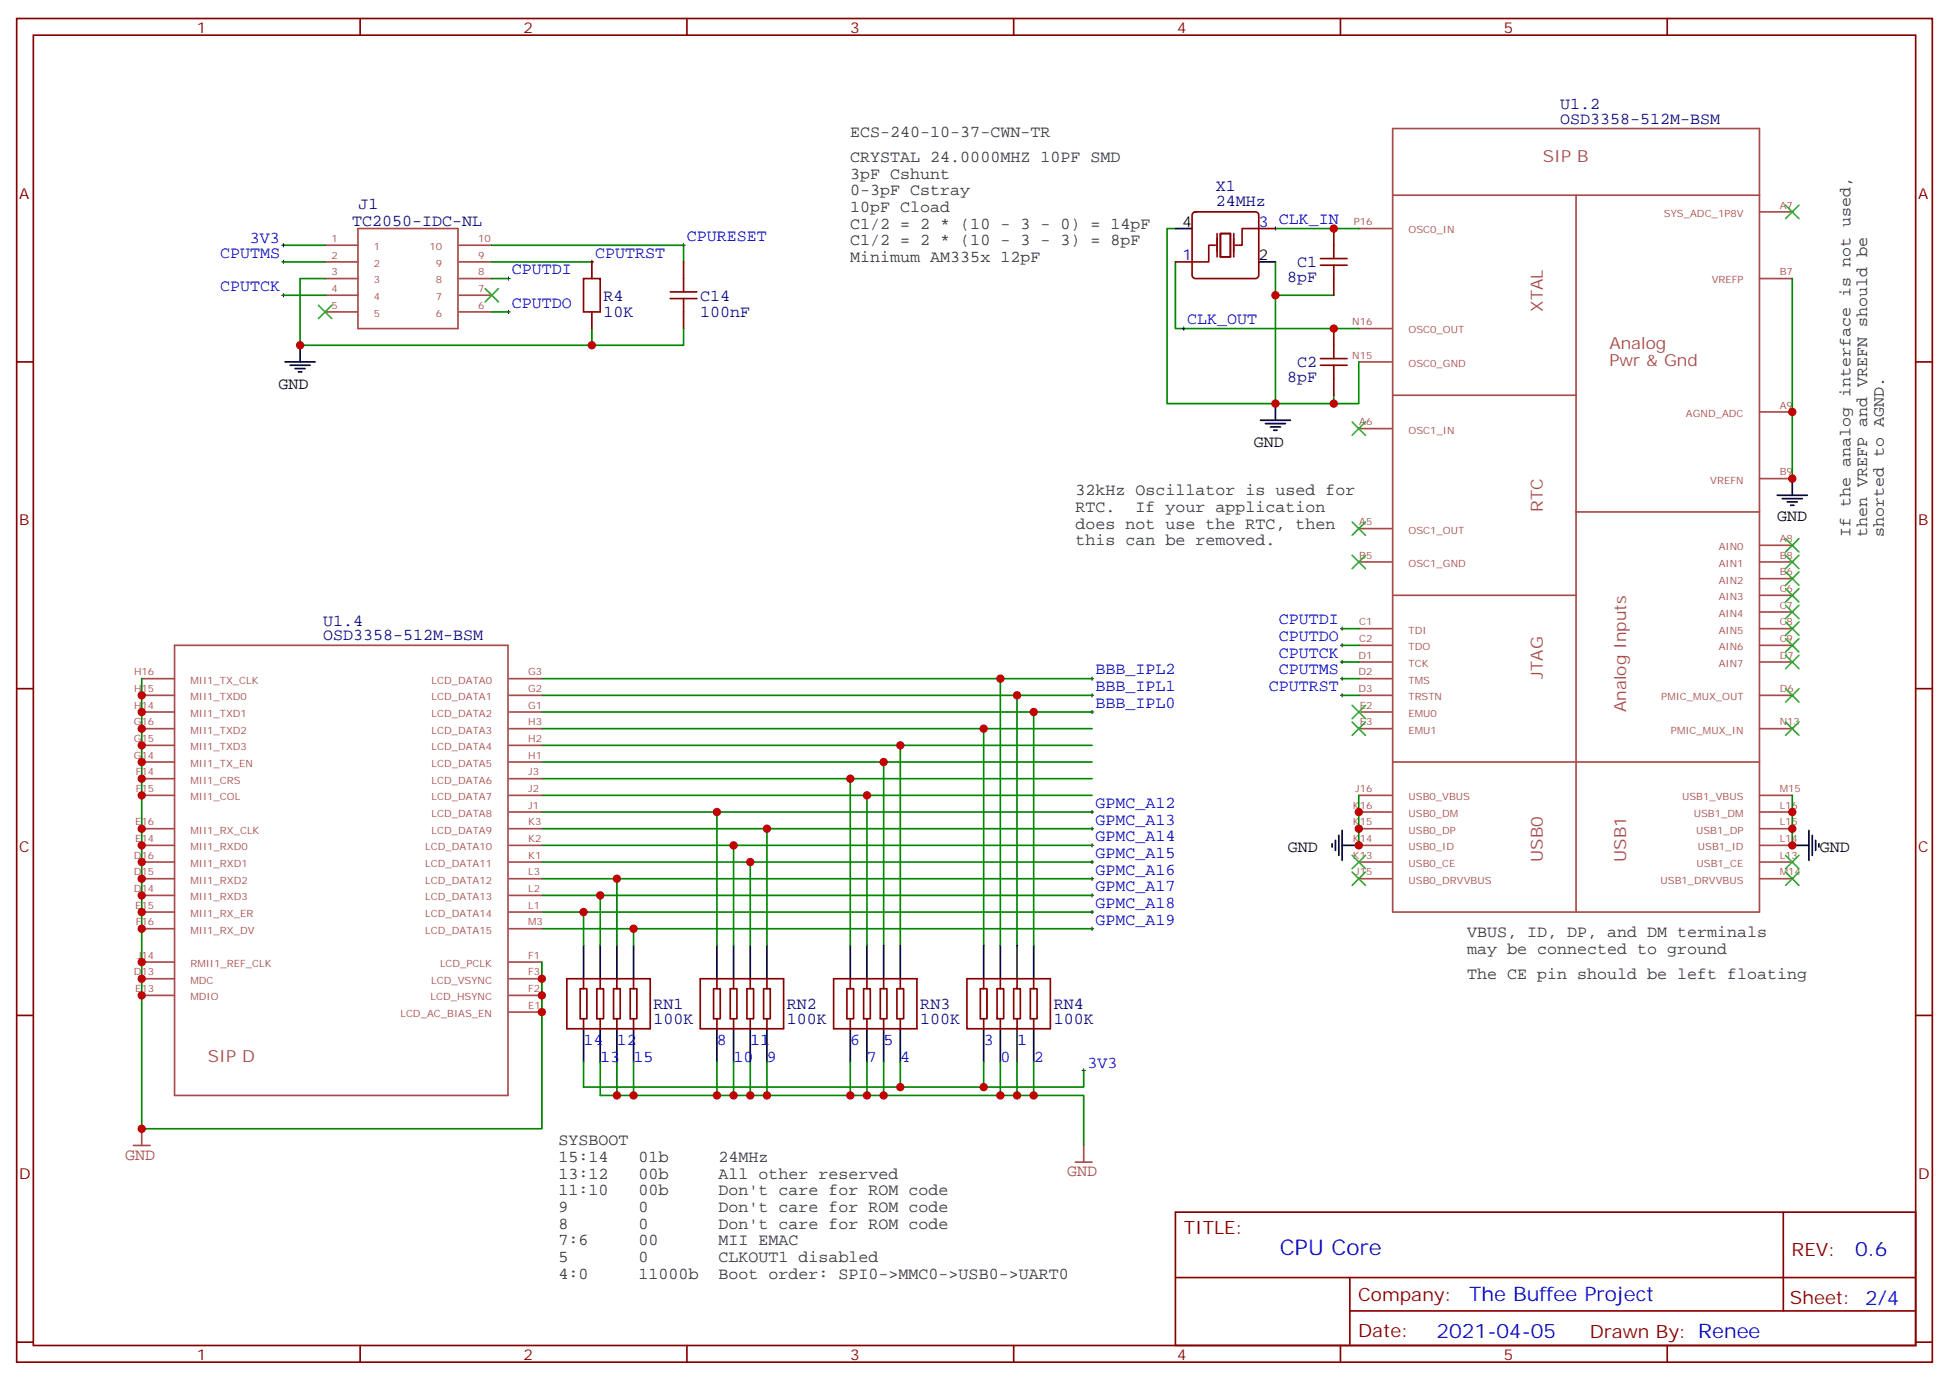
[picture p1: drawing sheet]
<svg xmlns="http://www.w3.org/2000/svg" width="412mm" height="292mm" viewBox="0 0 412 292" stroke-linecap="round" stroke-linejoin="round" font-family="sans-serif">
<g fill="none" stroke="#870000" stroke-width=".35">
<path d="M3.5 3.9h405.4v284.4h-405.4zM7.1 7.4h398.2v277.3h-398.2zM76.2 3.9v3.5M145.3 3.9v3.5M214.5 3.9v3.5M283.6 3.9v3.5M352.8 3.9v3.5M125.2 55.4v3.5M144.6 55.4v3.5M248.7 55.4h3.5M252.5 45l.4-.2h12.7a.71 .71 0 0 1 .7 .7v12.7a.76 .76 0 0 1-.7 .7h-12.7a.76 .76 0 0 1-.7-.7v-12.7zM266.3 48.4h3.6"/>
<path d="M282.2 48.4v3.5M282.2 58.9v3.6M3.5 76.6h3.6M125.2 66v3.5M144.6 66v3.5M282.2 69.5v3.6M405.3 76.6h3.6M282.2 80.1v3.5M3.5 145.7h3.6M405.3 145.7h3.6M3.5 214.9h3.6M119.9 207.1h17.7v10.6h-17.7z"/>
<path d="M122.8 209.2h1.4v6.4h-1.4zM123.5 207.1v2.1M123.5 215.6v2.1M126.3 209.2h1.4v6.4h-1.4zM127 207.1v2.1M127 215.6v2.1M129.8 209.2h1.4v6.4h-1.4zM130.5 207.1v2.1M130.5 215.6v2.1M133.3 209.2h1.5v6.4h-1.5zM134.1 207.1v2.1M134.1 215.6v2.1"/>
<path d="M148.2 207.1h17.6v10.6h-17.6zM151 209.2h1.4v6.4h-1.4zM151.7 207.1v2.1M151.7 215.6v2.1M154.5 209.2h1.4v6.4h-1.4zM155.2 207.1v2.1M155.2 215.6v2.1M158 209.2h1.5v6.4h-1.5zM158.7 207.1v2.1M158.7 215.6v2.1M161.6 209.2h1.4v6.4h-1.4zM162.3 207.1v2.1"/>
<path d="M162.3 215.6v2.1M176.4 207.1h17.6v10.6h-17.6zM179.2 209.2h1.4v6.4h-1.4zM179.9 207.1v2.1M179.9 215.6v2.1M182.7 209.2h1.4v6.4h-1.4zM183.4 207.1v2.1M183.4 215.6v2.1M186.3 209.2h1.4v6.4h-1.4zM187 207.1v2.1M187 215.6v2.1M189.8 209.2h1.4v6.4h-1.4z"/>
<path d="M190.5 207.1v2.1M190.5 215.6v2.1M204.6 207.1h17.6v10.6h-17.6zM207.4 209.2h1.4v6.4h-1.4zM208.1 207.1v2.1M208.1 215.6v2.1M211 209.2h1.4v6.4h-1.4zM211.7 207.1v2.1M211.7 215.6v2.1M214.5 209.2h1.4v6.4h-1.4zM215.2 207.1v2.1M215.2 215.6v2.1"/>
<path d="M218 209.2h1.4v6.4h-1.4zM218.7 207.1v2.1M218.7 215.6v2.1M405.3 214.9h3.6M248.7 256.5h156.6v28.2h-156.6zM377.3 256.5v20.9M248.7 270.4h156.5M285.6 277.4h119.6M285.6 270.4v14.1M3.5 284h3.6M76.2 284.7v3.6M145.3 284.7v3.6"/>
<path d="M214.5 284.7v3.6M283.6 284.7v3.6M352.8 284.7v3.6M405.3 284h3.6"/>
</g>
<g fill="none" stroke="#000" stroke-width=".21">
<path d="M59.6 55.4h.7M59.6 51.9h.7M60 51.5v.7M60 55.1v.7M107.2 58.9h.7M107.6 58.6v.7M124.9 55.4h.7M125.2 55.1v.7M144.3 51.9h.7M144.6 51.5v.7M269.5 48.4h.7M269.9 48v.7"/>
<path d="M59.6 62.5h.7M60 62.1v.7M107.2 66h.7M107.6 65.7v.7M250.1 69.5h.7M250.5 69.2v.7M283.6 133h.7M283.6 136.6h.7M284 132.7v.7M284 136.2v.7M284 139.7v.7M230.7 143.6h.7"/>
<path d="M230.7 147.1h.7M230.7 150.7h.7M231.1 143.3v.7M231.1 146.8v.7M231.1 150.3v.7M283.6 143.6h.7M283.6 140.1h.7M283.6 147.1h.7M284 143.3v.7M284 146.8v.7M230.7 171.8h.7M230.7 175.4h.7"/>
<path d="M230.7 178.9h.7M231.1 171.5v.7M231.1 175v.7M231.1 178.5v.7M230.7 182.4h.7M230.7 185.9h.7M230.7 189.5h.7M230.7 193h.7M230.7 196.5h.7M231.1 182.1v.7M231.1 185.6v.7M231.1 189.1v.7"/>
<path d="M231.1 192.7v.7M231.1 196.2v.7M229 226.5h.7M229.3 226.2v.7"/>
</g>
<g fill="none" stroke="#a64a4a" stroke-width=".35">
<path d="M294.7 27.2h77.6v165.8h-77.6zM68.8 58.9h6.9M68.8 51.9h6.9M68.8 55.4h6.9M75.7 48.4h21.2v21.1h-21.2zM97.1 58.9h7M97.1 51.9h7M97.1 55.4h7M287.5 48.4h7M294.7 41.3h77.6M333.5 41.3v151.7M372.3 58.9h6.9"/>
<path d="M372.3 44.8h6.9M68.8 62.5h6.9M68.8 66h6.9M97.1 62.5h7M97.1 66h7M287.5 76.6h7M287.5 69.5h7M287.5 90.7h7M294.7 83.6h38.8M372.3 87.2h6.9M287.5 118.9h7M287.5 111.9h7"/>
<path d="M333.5 108.3h38.8M372.3 115.4h6.9M372.3 118.9h6.9M372.3 101.3h6.9M36.9 136.6h70.6v95.2h-70.6zM287.5 133h7M287.5 136.6h7M294.7 126h38.8M372.3 122.4h6.9M372.3 126h6.9M372.3 129.5h6.9M372.3 133h6.9"/>
<path d="M372.3 136.6h6.9M30 150.7h6.9M30 154.2h6.9M30 143.6h6.9M30 147.1h6.9M30 157.7h6.9M107.7 150.7h7M107.7 154.2h7M107.7 143.6h7M107.7 147.1h7M107.7 157.7h7M287.5 140.1h7"/>
<path d="M287.5 150.7h7M287.5 154.2h7M287.5 143.6h7M287.5 147.1h7M372.3 140.1h6.9M372.3 154.2h6.9M372.3 147.1h6.9M30 175.4h6.9M30 178.9h6.9M30 168.3h6.9M30 161.3h6.9M30 164.8h6.9"/>
<path d="M107.7 171.8h7M107.7 175.4h7M107.7 178.9h7M107.7 168.3h7M107.7 161.3h7M107.7 164.8h7M287.5 171.8h7M287.5 175.4h7M287.5 178.9h7M287.5 168.3h7M294.7 161.3h77.6M372.3 171.8h6.9"/>
<path d="M372.3 175.4h6.9M372.3 178.9h6.9M372.3 168.3h6.9M30 193h6.9M30 182.4h6.9M30 185.9h6.9M30 196.5h6.9M30 189.5h6.9M107.7 193h7M107.7 182.4h7M107.7 185.9h7M107.7 196.5h7"/>
<path d="M107.7 189.5h7M287.5 182.4h7M287.5 185.9h7M372.3 182.4h6.9M372.3 185.9h6.9M30 203.6h6.9M30 210.6h6.9M30 207.1h6.9M107.7 203.6h7M107.7 214.2h7M107.7 210.6h7M107.7 207.1h7"/>
<path d="M30 238.9v3.5M28.2 242.4h3.5M227.5 245.9h3.6M229.3 242.4v3.5"/>
</g>
<g fill="none" stroke="#008700" stroke-width=".35">
<path d="M60 51.9h8.8M60 55.4h8.8M68.8 58.9h-5.3v14.2h61.7v-3.6M104.1 51.9h40.5v3.5M104.1 55.4h21.1M104.1 58.9h3.5M248.7 55.4v14.1h38.8M248.7 48.4h-1.8v37h23M269.9 55.4v7.1M269.9 48.4h17.6M379.2 58.9v42.4M60 62.5h8.8"/>
<path d="M104.1 66h3.5M144.6 69.5v3.6h-19.4M282.2 62.5h-12.3v22.9h17.6v-8.8M282.2 83.6v1.8M284 136.6h3.5M284 133h3.5M30 143.6v95.3h84.7v-35.3M114.7 147.1h116.4M114.7 143.6h116.4M114.7 150.7h116.4M114.7 157.7h116.4M114.7 154.2h116.4"/>
<path d="M190.5 157.7v42.4M208.1 154.2v45.9M211.7 143.6v56.5M215.2 147.1v53M218.7 150.7v49.4M284 147.1h3.5M284 140.1h3.5M284 143.6h3.5M114.7 168.3h116.4M114.7 164.8h116.4M114.7 175.4h116.4M114.7 178.9h116.4"/>
<path d="M114.7 161.3h116.4M114.7 171.8h116.4M151.7 171.8v28.3M155.2 178.9v21.2M162.3 175.4v24.7M179.9 164.8v35.3M183.4 168.3v31.8M187 161.3v38.8M287.5 168.3v10.6M379.2 168.3v10.6M114.7 196.5h116.4M114.7 193h116.4"/>
<path d="M114.7 189.5h116.4M114.7 185.9h116.4M114.7 182.4h116.4M123.5 193v7.1M127 189.5v10.6M130.5 185.9v14.2M134.1 196.5v3.6M158.7 182.4v17.7M123.5 224.8v5.2h105.8v-3.5M127 224.8v7h102.3v10.6M130.5 224.8v7M134.1 224.8v7"/>
<path d="M151.7 224.8v7M155.2 224.8v7M158.7 224.8v7M162.3 224.8v7M179.9 224.8v7M183.4 224.8v7M187 224.8v7M190.5 224.8v5.2M208.1 224.8v5.2M211.7 224.8v7M215.2 224.8v7M218.7 224.8v7"/>
</g>
<g fill="none" stroke="#3c3" stroke-width=".35">
<path d="M377.8 43.4l2.8 2.8M380.6 43.4l-2.8 2.8M67.4 64.6l2.8 2.8M70.2 64.6l-2.8 2.8M102.7 61.1l2.8 2.8M105.5 61.1l-2.8 2.8M286.1 89.3l2.8 2.8M288.9 89.3l-2.8 2.8M286.1 110.5l2.8 2.8M286.1 117.5l2.8 2.8M288.9 110.5l-2.8 2.8M288.9 117.5l-2.8 2.8"/>
<path d="M377.8 114l2.8 2.8M377.8 117.5l2.8 2.8M380.6 114l-2.8 2.8M380.6 117.5l-2.8 2.8M377.8 121l2.8 2.9M377.8 124.6l2.8 2.8M377.8 128.1l2.8 2.8M377.8 131.6l2.8 2.8M377.8 135.1l2.8 2.9M377.8 138.7l2.8 2.8M380.6 121l-2.8 2.9M380.6 124.6l-2.8 2.8"/>
<path d="M380.6 128.1l-2.8 2.8M380.6 131.6l-2.8 2.8M380.6 135.1l-2.8 2.9M380.6 138.7l-2.8 2.8M286.1 149.3l2.8 2.8M286.1 152.8l2.8 2.8M288.9 149.3l-2.8 2.8M288.9 152.8l-2.8 2.8M377.8 145.7l2.8 2.9M377.8 152.8l2.8 2.8M380.6 145.7l-2.8 2.9M380.6 152.8l-2.8 2.8"/>
<path d="M286.1 181l2.8 2.8M286.1 184.5l2.8 2.9M288.9 181l-2.8 2.8M288.9 184.5l-2.8 2.9M377.8 184.5l2.8 2.9M377.8 181l2.8 2.8M380.6 184.5l-2.8 2.9M380.6 181l-2.8 2.8"/>
</g>
<g fill="none" stroke="#000" stroke-width=".35">
<path d="M248.7 48.4h3.5M266.3 55.4h3.6M60.3 76.6h6.4M61.4 77.3h4.2M62.4 78h2.2M63.1 78.7h.8M63.5 73.1v3.5M266.7 88.9h6.3M267.8 89.6h4.2M268.8 90.3h2.1M269.5 91.1h.7M269.9 85.4v3.5"/>
<path d="M376.1 104.8h6.3M377.1 105.5h4.3M378.2 106.2h2.1M378.9 106.9h.7M379.2 101.3v3.5M281.9 178.5v.7M282.6 177.8v2.2M283.3 176.8v4.2M284 178.9h3.5M284 175.7v6.4M379.2 178.9h3.6M382.8 175.7v6.4"/>
<path d="M383.5 176.8v4.2M384.2 177.8v2.2M384.9 178.5v.7M123.5 200.1v7M123.5 217.7v7.1M127 200.1v7M127 217.7v7.1M130.5 200.1v7M130.5 217.7v7.1M134.1 200.1v7M134.1 217.7v7.1M151.7 200.1v7"/>
<path d="M151.7 217.7v7.1M155.2 200.1v7M155.2 217.7v7.1M158.7 200.1v7M158.7 217.7v7.1M162.3 200.1v7M162.3 217.7v7.1M179.9 200.1v7M179.9 217.7v7.1M183.4 200.1v7M183.4 217.7v7.1M187 200.1v7"/>
<path d="M187 217.7v7.1M190.5 200.1v7M190.5 217.7v7.1M208.1 200.1v7M208.1 217.7v7.1M211.7 200.1v7M211.7 217.7v7.1M215.2 200.1v7M215.2 217.7v7.1M218.7 200.1v7M218.7 217.7v7.1"/>
</g>
<g fill="none" stroke="#a10000" stroke-width=".35">
<path d="M123.5 58.9h3.5v7.1h-3.5zM144.6 58.9v2.9M279.4 54.7h5.6M279.4 56.1h5.6M282.2 51.9v2.8M282.2 56.1v2.8M141.8 63.2h5.7M141.8 61.8h5.7M144.6 63.2v2.8M279.4 75.9h5.6M279.4 77.3h5.6M282.2 73.1v2.8"/>
<path d="M282.2 77.3v2.8"/>
</g>
<path d="M257.2 51.9h-1.4v3.5h-3.6M257.5 49.4v5M258.2 49.4h2.1v5h-2.1zM261.1 49.4v5M266.3 48.4h-3.5v3.5h-1.4" fill="none" stroke="#870012" stroke-width=".35"/>
<g fill="#c00">
<circle cx="379.2" cy="87.2" r=".88"/>
<circle cx="379.2" cy="101.3" r=".88"/>
<circle cx="287.5" cy="171.8" r=".88"/>
<circle cx="287.5" cy="175.4" r=".88"/>
<circle cx="379.2" cy="178.9" r=".88"/>
<circle cx="379.2" cy="171.8" r=".88"/>
<circle cx="379.2" cy="175.4" r=".88"/>
<circle cx="287.5" cy="178.9" r=".88"/>
<circle cx="215.2" cy="147.1" r=".88"/>
<circle cx="208.1" cy="154.2" r=".88"/>
<circle cx="190.5" cy="157.7" r=".88"/>
<circle cx="187" cy="161.3" r=".88"/>
<circle cx="134.1" cy="196.5" r=".88"/>
<circle cx="130.5" cy="185.9" r=".88"/>
<circle cx="127" cy="189.5" r=".88"/>
<circle cx="123.5" cy="193" r=".88"/>
<circle cx="151.7" cy="171.8" r=".88"/>
<circle cx="183.4" cy="168.3" r=".88"/>
<circle cx="179.9" cy="164.8" r=".88"/>
<circle cx="218.7" cy="150.7" r=".88"/>
<circle cx="211.7" cy="143.6" r=".88"/>
<circle cx="134.1" cy="231.8" r=".88"/>
<circle cx="130.5" cy="231.8" r=".88"/>
<circle cx="162.3" cy="231.8" r=".88"/>
<circle cx="158.8" cy="231.8" r=".88"/>
<circle cx="155.2" cy="231.8" r=".88"/>
<circle cx="151.7" cy="231.8" r=".88"/>
<circle cx="183.4" cy="231.8" r=".88"/>
<circle cx="179.9" cy="231.8" r=".88"/>
<circle cx="187" cy="231.8" r=".88"/>
<circle cx="190.5" cy="230" r=".88"/>
<circle cx="208.1" cy="230" r=".88"/>
<circle cx="211.7" cy="231.8" r=".88"/>
<circle cx="215.2" cy="231.8" r=".88"/>
<circle cx="218.7" cy="231.8" r=".88"/>
<circle cx="155.2" cy="178.9" r=".88"/>
<circle cx="158.8" cy="182.4" r=".88"/>
<circle cx="162.3" cy="175.4" r=".88"/>
<circle cx="269.9" cy="85.4" r=".88"/>
<circle cx="282.2" cy="85.4" r=".88"/>
<circle cx="269.9" cy="62.5" r=".88"/>
<circle cx="282.2" cy="48.4" r=".88"/>
<circle cx="282.2" cy="69.5" r=".88"/>
<circle cx="30" cy="168.3" r=".88"/>
<circle cx="30" cy="164.8" r=".88"/>
<circle cx="30" cy="203.6" r=".88"/>
<circle cx="30" cy="193" r=".88"/>
<circle cx="30" cy="161.3" r=".88"/>
<circle cx="30" cy="196.5" r=".88"/>
<circle cx="30" cy="157.7" r=".88"/>
<circle cx="30" cy="154.2" r=".88"/>
<circle cx="30" cy="150.7" r=".88"/>
<circle cx="30" cy="147.1" r=".88"/>
<circle cx="30" cy="182.4" r=".88"/>
<circle cx="30" cy="185.9" r=".88"/>
<circle cx="30" cy="189.5" r=".88"/>
<circle cx="30" cy="175.4" r=".88"/>
<circle cx="114.7" cy="214.2" r=".88"/>
<circle cx="114.7" cy="210.6" r=".88"/>
<circle cx="114.7" cy="207.1" r=".88"/>
<circle cx="30" cy="178.9" r=".88"/>
<circle cx="30" cy="210.6" r=".88"/>
<circle cx="30" cy="207.1" r=".88"/>
<circle cx="30" cy="238.9" r=".88"/>
<circle cx="63.5" cy="73.1" r=".88"/>
<circle cx="125.2" cy="73.1" r=".88"/>
</g>
<text font-size="4.6" fill="#00f" x="270.8" y="265.5">CPU Core</text>
<g font-size="4.2" fill="#00f">
<text x="392.5" y="265.8">0.6</text>
<text x="310.9" y="275.3">The Buffee Project</text>
<text x="304" y="283.1">2021-04-05</text>
</g>
<g font-size="3.9" fill="#800">
<text x="250.5" y="261.1">TITLE:</text>
<text x="379.1" y="265.8">REV:</text>
<text x="287.4" y="275.3">Company:</text>
<text x="378.7" y="275.9">Sheet: 2/4</text>
<text x="287.4" y="283">Date:</text>
<text x="336.4" y="283.1">Drawn By: Renee</text>
</g>
<g font-size="3.5" fill="#000080">
<text x="330.1" y="23">U1.2</text>
<text x="330.1" y="26.1">OSD3358-512M-BSM</text>
<text x="257.3" y="40.4">X1</text>
<text x="74.5" y="47.7">TC2050-IDC-NL</text>
<text x="75.9" y="44.2">J1</text>
<text x="257.3" y="43.6">24MHz</text>
<text x="272.3" y="59.7">8pF</text>
<text x="274.5" y="56.6">C1</text>
<text x="127.7" y="63.6">R4</text>
<text x="148.2" y="63.6">C14</text>
<text x="127.7" y="67.1">10K</text>
<text x="148.2" y="67.1">100nF</text>
<text x="274.5" y="77.7">C2</text>
<text x="272.3" y="80.9">8pF</text>
<text x="68.4" y="135.5">OSD3358-512M-BSM</text>
<text x="68.4" y="132.4">U1.4</text>
<text x="138.3" y="213.5">RN1</text>
<text x="166.5" y="213.5">RN2</text>
<text x="194.7" y="213.5">RN3</text>
<text x="223" y="213.5">RN4</text>
<text x="138.3" y="216.8">100K</text>
<text x="166.5" y="216.8">100K</text>
<text x="194.7" y="216.8">100K</text>
<text x="223" y="216.8">100K</text>
</g>
<g font-size="3.5" fill="#333">
<text x="179.9" y="29">ECS-240-10-37-CWN-TR</text>
<text x="179.9" y="34.3">CRYSTAL 24.0000MHZ 10PF SMD</text>
<text x="179.9" y="37.8">3pF Cshunt</text>
<text x="179.9" y="41.3">0-3pF Cstray</text>
<text x="179.9" y="44.8">10pF Cload</text>
<text x="179.9" y="48.4">C1/2 = 2 * (10 - 3 - 0) = 14pF</text>
<text x="179.9" y="51.9">C1/2 = 2 * (10 - 3 - 3) = 8pF</text>
<text x="179.9" y="55.4">Minimum AM335x 12pF</text>
<text x="227.5" y="104.8">32kHz Oscillator is used for</text>
<text x="227.5" y="108.3">RTC.</text>
<text x="227.5" y="111.9">does not use the RTC, then</text>
<text x="240.2" y="108.3">If your application</text>
<text x="391.6" y="113.6" transform="rotate(-90 391.6 113.6)">If the analog interface is not used,</text>
<text x="395.1" y="113.6" transform="rotate(-90 395.1 113.6)">then VREFP and VREFN should be</text>
<text x="398.6" y="113.6" transform="rotate(-90 398.6 113.6)">shorted to AGND.</text>
<text x="227.5" y="115.4">this can be removed.</text>
<text x="310.4" y="198.3">VBUS, ID, DP, and DM terminals</text>
<text x="310.4" y="201.8">may be connected to ground</text>
<text x="310.4" y="207.1">The CE pin should be left floating</text>
<text x="118.2" y="242.4">SYSBOOT</text>
<text x="118.2" y="245.9">15:14</text>
<text x="135.1" y="245.9">01b</text>
<text x="152" y="245.9">24MHz</text>
<text x="118.2" y="249.4">13:12</text>
<text x="135.1" y="249.4">00b</text>
<text x="152" y="249.4">All other reserved</text>
<text x="118.2" y="253">11:10</text>
<text x="118.2" y="256.5">9</text>
<text x="135.1" y="253">00b</text>
<text x="135.1" y="256.5">0</text>
<text x="152" y="253">Don't care for ROM code</text>
<text x="152" y="256.5">Don't care for ROM code</text>
<text x="118.2" y="260">8</text>
<text x="118.2" y="263.6">7:6</text>
<text x="135.1" y="260">0</text>
<text x="135.1" y="263.6">00</text>
<text x="152" y="260">Don't care for ROM code</text>
<text x="152" y="263.6">MII EMAC</text>
<text x="118.2" y="267.1">5</text>
<text x="135.1" y="267.1">0</text>
<text x="152" y="267.1">CLKOUT1 disabled</text>
<text x="118.2" y="270.6">4:0</text>
<text x="135.1" y="270.6">11000b</text>
<text x="152" y="270.6">Boot order: SPI0-&gt;MMC0-&gt;USB0-&gt;UART0</text>
</g>
<g font-size="3.5" fill="#a54b4b">
<text x="326.4" y="34.3">SIP B</text>
<text x="326.4" y="66" transform="rotate(-90 326.4 66)">XTAL</text>
<text x="340.5" y="73.9">Analog</text>
<text x="340.5" y="77.4">Pwr &amp; Gnd</text>
<text x="326.4" y="108.3" transform="rotate(-90 326.4 108.3)">RTC</text>
<text x="326.4" y="143.6" transform="rotate(-90 326.4 143.6)">JTAG</text>
<text x="344.1" y="150.7" transform="rotate(-90 344.1 150.7)">Analog Inputs</text>
<text x="326.4" y="182.4" transform="rotate(-90 326.4 182.4)">USB0</text>
<text x="344.1" y="182.4" transform="rotate(-90 344.1 182.4)">USB1</text>
<text x="44" y="224.8">SIP D</text>
<text x="26.5" y="245.4">GND</text>
<text x="225.8" y="249">GND</text>
</g>
<g font-size="3.5" fill="#00f">
<text x="52.8" y="51.4">3V3</text>
<text x="145.3" y="51">CPURESET</text>
<text x="46.6" y="54.5">CPUTMS</text>
<text x="108.3" y="58.1">CPUTDI</text>
<text x="125.9" y="54.5">CPUTRST</text>
<text x="46.6" y="61.6">CPUTCK</text>
<text x="108.3" y="65.1">CPUTDO</text>
<text x="251.2" y="68.7">CLK_OUT</text>
<text x="270.6" y="132.2">CPUTDI</text>
<text x="270.6" y="135.7">CPUTDO</text>
<text x="231.8" y="142.7">BBB_IPL2</text>
<text x="270.6" y="142.7">CPUTMS</text>
<text x="270.6" y="139.2">CPUTCK</text>
<text x="231.8" y="146.3">BBB_IPL1</text>
<text x="231.8" y="149.8">BBB_IPL0</text>
<text x="268.5" y="146.3">CPUTRST</text>
<text x="231.8" y="171">GPMC_A12</text>
<text x="231.8" y="174.5">GPMC_A13</text>
<text x="231.8" y="178">GPMC_A14</text>
<text x="231.8" y="181.5">GPMC_A15</text>
<text x="231.8" y="185.1">GPMC_A16</text>
<text x="231.8" y="188.6">GPMC_A17</text>
<text x="231.8" y="192.1">GPMC_A18</text>
<text x="231.8" y="195.7">GPMC_A19</text>
<text x="123.5" y="221.2">14</text>
<text x="130.5" y="221.2">12</text>
<text x="151.7" y="221.2">8</text>
<text x="158.7" y="221.2">11</text>
<text x="179.9" y="221.2">6</text>
<text x="187" y="221.2">5</text>
<text x="208.1" y="221.2">3</text>
<text x="215.2" y="221.2">1</text>
<text x="127" y="224.8">13</text>
<text x="134.1" y="224.8">15</text>
<text x="155.2" y="224.8">10</text>
<text x="162.3" y="224.8">9</text>
<text x="183.4" y="224.8">7</text>
<text x="190.5" y="224.8">4</text>
<text x="211.7" y="224.8">0</text>
<text x="218.7" y="224.8">2</text>
<text x="230.1" y="226">3V3</text>
</g>
<g font-size="3.5">
<text x="58.9" y="82.2">GND</text>
<text x="265.3" y="94.6">GND</text>
<text x="376.1" y="110.3">GND</text>
<text x="272.5" y="180.3">GND</text>
<text x="385.1" y="180.3">GND</text>
</g>
<g font-size="3.2" fill="#800">
<text x="41.6" y="6.9">1</text>
<text x="110.8" y="6.9">2</text>
<text x="179.9" y="6.9">3</text>
<text x="249.1" y="6.9">4</text>
<text x="318.2" y="6.9">5</text>
<text x="4.1" y="42">A</text>
<text x="405.9" y="42">A</text>
<text x="4.1" y="111.2">B</text>
<text x="405.9" y="111.2">B</text>
<text x="4.1" y="180.3">C</text>
<text x="405.9" y="180.3">C</text>
<text x="4.1" y="249.4">D</text>
<text x="405.9" y="249.4">D</text>
<text x="41.6" y="287.7">1</text>
<text x="110.8" y="287.7">2</text>
<text x="179.9" y="287.7">3</text>
<text x="249.1" y="287.7">4</text>
<text x="318.2" y="287.7">5</text>
</g>
<g font-size="3.2">
<text x="250.2" y="48">4</text>
<text x="266.3" y="55.1">2</text>
</g>
<g font-size="3.2" fill="#00f">
<text x="266.3" y="48">3 CLK_IN</text>
<text x="250.2" y="55.1">1</text>
</g>
<g font-size="2.1" fill="#a54b4b">
<text x="286.4" y="47.7">P16</text>
<text x="352.1" y="45.9">SYS_ADC_1P8V</text>
<text x="376.6" y="44.1">A7</text>
<text x="70.1" y="51.2">1</text>
<text x="79.1" y="52.9">1</text>
<text x="90.9" y="52.9">10</text>
<text x="101.2" y="51.2">10</text>
<text x="298" y="49.4">OSC0_IN</text>
<text x="70.1" y="54.7">2</text>
<text x="70.1" y="58.3">3</text>
<text x="79.1" y="56.5">2</text>
<text x="79.1" y="60">3</text>
<text x="92.2" y="60">8</text>
<text x="92.2" y="56.5">9</text>
<text x="101.2" y="58.3">8</text>
<text x="101.2" y="54.7">9</text>
<text x="362.2" y="60">VREFP</text>
<text x="376.6" y="58.3">B7</text>
<text x="70.1" y="61.8">4</text>
<text x="70.1" y="65.3">5</text>
<text x="79.1" y="63.5">4</text>
<text x="92.2" y="63.5">7</text>
<text x="101.2" y="65.3">6</text>
<text x="101.2" y="61.8">7</text>
<text x="79.1" y="67">5</text>
<text x="92.2" y="67">6</text>
<text x="286.1" y="68.8">N16</text>
<text x="298" y="70.6">OSC0_OUT</text>
<text x="286.1" y="75.9">N15</text>
<text x="298" y="77.6">OSC0_GND</text>
<text x="356.7" y="88.2">AGND_ADC</text>
<text x="376.6" y="86.5">A9</text>
<text x="287.6" y="90">A6</text>
<text x="298" y="91.7">OSC1_IN</text>
<text x="376.6" y="100.6">B9</text>
<text x="361.9" y="102.3">VREFN</text>
<text x="287.6" y="111.2">A5</text>
<text x="298" y="112.9">OSC1_OUT</text>
<text x="287.6" y="118.2">B5</text>
<text x="298" y="120">OSC1_GND</text>
<text x="363.7" y="116.4">AIN0</text>
<text x="363.7" y="120">AIN1</text>
<text x="376.6" y="114.7">A8</text>
<text x="376.6" y="118.2">B8</text>
<text x="363.7" y="123.5">AIN2</text>
<text x="376.6" y="121.8">B6</text>
<text x="376.6" y="125.3">C6</text>
<text x="363.7" y="127">AIN3</text>
<text x="363.7" y="130.5">AIN4</text>
<text x="376.6" y="128.8">C7</text>
<text x="287.6" y="132.3">C1</text>
<text x="287.6" y="135.9">C2</text>
<text x="298" y="134.1">TDI</text>
<text x="298" y="137.6">TDO</text>
<text x="363.7" y="134.1">AIN5</text>
<text x="363.7" y="137.6">AIN6</text>
<text x="376.6" y="132.3">C8</text>
<text x="376.6" y="135.9">C9</text>
<text x="28.4" y="142.9">H16</text>
<text x="111.8" y="142.9">G3</text>
<text x="287.4" y="139.4">D1</text>
<text x="287.4" y="142.9">D2</text>
<text x="298" y="141.1">TCK</text>
<text x="363.7" y="141.1">AIN7</text>
<text x="376.6" y="139.4">D7</text>
<text x="28.4" y="150">H14</text>
<text x="28.4" y="146.4">H15</text>
<text x="40.3" y="148.2">MII1_TXD0</text>
<text x="40.3" y="144.7">MII1_TX_CLK</text>
<text x="91.3" y="144.7">LCD_DATA0</text>
<text x="91.3" y="148.2">LCD_DATA1</text>
<text x="111.8" y="146.4">G2</text>
<text x="111.8" y="150">G1</text>
<text x="287.4" y="146.4">D3</text>
<text x="287.7" y="150">E2</text>
<text x="298" y="144.7">TMS</text>
<text x="298" y="148.2">TRSTN</text>
<text x="351.5" y="148.2">PMIC_MUX_OUT</text>
<text x="376.6" y="146.4">D6</text>
<text x="28.3" y="153.5">G16</text>
<text x="40.3" y="155.2">MII1_TXD2</text>
<text x="40.3" y="151.7">MII1_TXD1</text>
<text x="91.3" y="151.7">LCD_DATA2</text>
<text x="91.3" y="155.2">LCD_DATA3</text>
<text x="111.8" y="153.5">H3</text>
<text x="287.7" y="153.5">E3</text>
<text x="298" y="151.7">EMU0</text>
<text x="298" y="155.2">EMU1</text>
<text x="353.6" y="155.2">PMIC_MUX_IN</text>
<text x="376.6" y="153.5">N13</text>
<text x="28.3" y="160.6">G14</text>
<text x="28.3" y="157">G15</text>
<text x="40.3" y="158.8">MII1_TXD3</text>
<text x="91.3" y="158.8">LCD_DATA4</text>
<text x="111.8" y="157">H2</text>
<text x="111.8" y="160.6">H1</text>
<text x="28.8" y="167.6">F15</text>
<text x="28.8" y="164.1">F14</text>
<text x="40.3" y="165.8">MII1_CRS</text>
<text x="40.3" y="162.3">MII1_TX_EN</text>
<text x="91.3" y="162.3">LCD_DATA5</text>
<text x="91.3" y="165.8">LCD_DATA6</text>
<text x="111.8" y="164.1">J3</text>
<text x="111.8" y="167.6">J2</text>
<text x="286.8" y="167.6">J16</text>
<text x="376.6" y="167.6">M15</text>
<text x="40.3" y="169.4">MII1_COL</text>
<text x="91.3" y="169.4">LCD_DATA7</text>
<text x="91.3" y="172.9">LCD_DATA8</text>
<text x="111.8" y="171.1">J1</text>
<text x="286.3" y="171.1">K16</text>
<text x="298" y="172.9">USB0_DM</text>
<text x="298" y="169.4">USB0_VBUS</text>
<text x="355.9" y="169.4">USB1_VBUS</text>
<text x="358.4" y="172.9">USB1_DM</text>
<text x="376.6" y="171.1">L16</text>
<text x="28.6" y="174.7">E16</text>
<text x="28.6" y="178.2">E14</text>
<text x="40.3" y="176.4">MII1_RX_CLK</text>
<text x="40.3" y="179.9">MII1_RXD0</text>
<text x="90" y="179.9">LCD_DATA10</text>
<text x="91.3" y="176.4">LCD_DATA9</text>
<text x="111.8" y="174.7">K3</text>
<text x="111.8" y="178.2">K2</text>
<text x="286.3" y="174.7">K15</text>
<text x="286.3" y="178.2">K14</text>
<text x="298" y="176.4">USB0_DP</text>
<text x="298" y="179.9">USB0_ID</text>
<text x="358.9" y="176.4">USB1_DP</text>
<text x="359.3" y="179.9">USB1_ID</text>
<text x="376.6" y="174.7">L15</text>
<text x="376.6" y="178.2">L14</text>
<text x="28.3" y="181.7">D16</text>
<text x="28.3" y="185.3">D15</text>
<text x="40.3" y="183.5">MII1_RXD1</text>
<text x="90" y="183.5">LCD_DATA11</text>
<text x="111.8" y="181.7">K1</text>
<text x="111.8" y="185.3">L3</text>
<text x="286.3" y="181.7">K13</text>
<text x="286.8" y="185.3">J15</text>
<text x="298" y="183.5">USB0_CE</text>
<text x="359" y="183.5">USB1_CE</text>
<text x="376.6" y="181.7">L13</text>
<text x="376.6" y="185.3">M14</text>
<text x="28.3" y="188.8">D14</text>
<text x="40.3" y="187">MII1_RXD2</text>
<text x="40.3" y="190.5">MII1_RXD3</text>
<text x="90" y="187">LCD_DATA12</text>
<text x="90" y="190.5">LCD_DATA13</text>
<text x="111.8" y="188.8">L2</text>
<text x="298" y="187">USB0_DRVVBUS</text>
<text x="351.4" y="187">USB1_DRVVBUS</text>
<text x="28.6" y="192.3">E15</text>
<text x="28.8" y="195.8">F16</text>
<text x="40.3" y="194">MII1_RX_ER</text>
<text x="40.3" y="197.6">MII1_RX_DV</text>
<text x="90" y="194">LCD_DATA14</text>
<text x="90" y="197.6">LCD_DATA15</text>
<text x="111.8" y="192.3">L1</text>
<text x="111.8" y="195.8">M3</text>
<text x="29" y="202.9">J14</text>
<text x="111.8" y="202.9">F1</text>
<text x="28.3" y="206.4">D13</text>
<text x="28.6" y="209.9">E13</text>
<text x="40.3" y="204.6">RMII1_REF_CLK</text>
<text x="40.3" y="208.2">MDC</text>
<text x="91.2" y="208.2">LCD_VSYNC</text>
<text x="93.1" y="204.6">LCD_PCLK</text>
<text x="111.8" y="209.9">F2</text>
<text x="111.8" y="206.4">F3</text>
<text x="40.3" y="211.7">MDIO</text>
<text x="84.7" y="215.2">LCD_AC_BIAS_EN</text>
<text x="91.1" y="211.7">LCD_HSYNC</text>
<text x="111.8" y="213.5">E1</text>
</g>
</svg>
